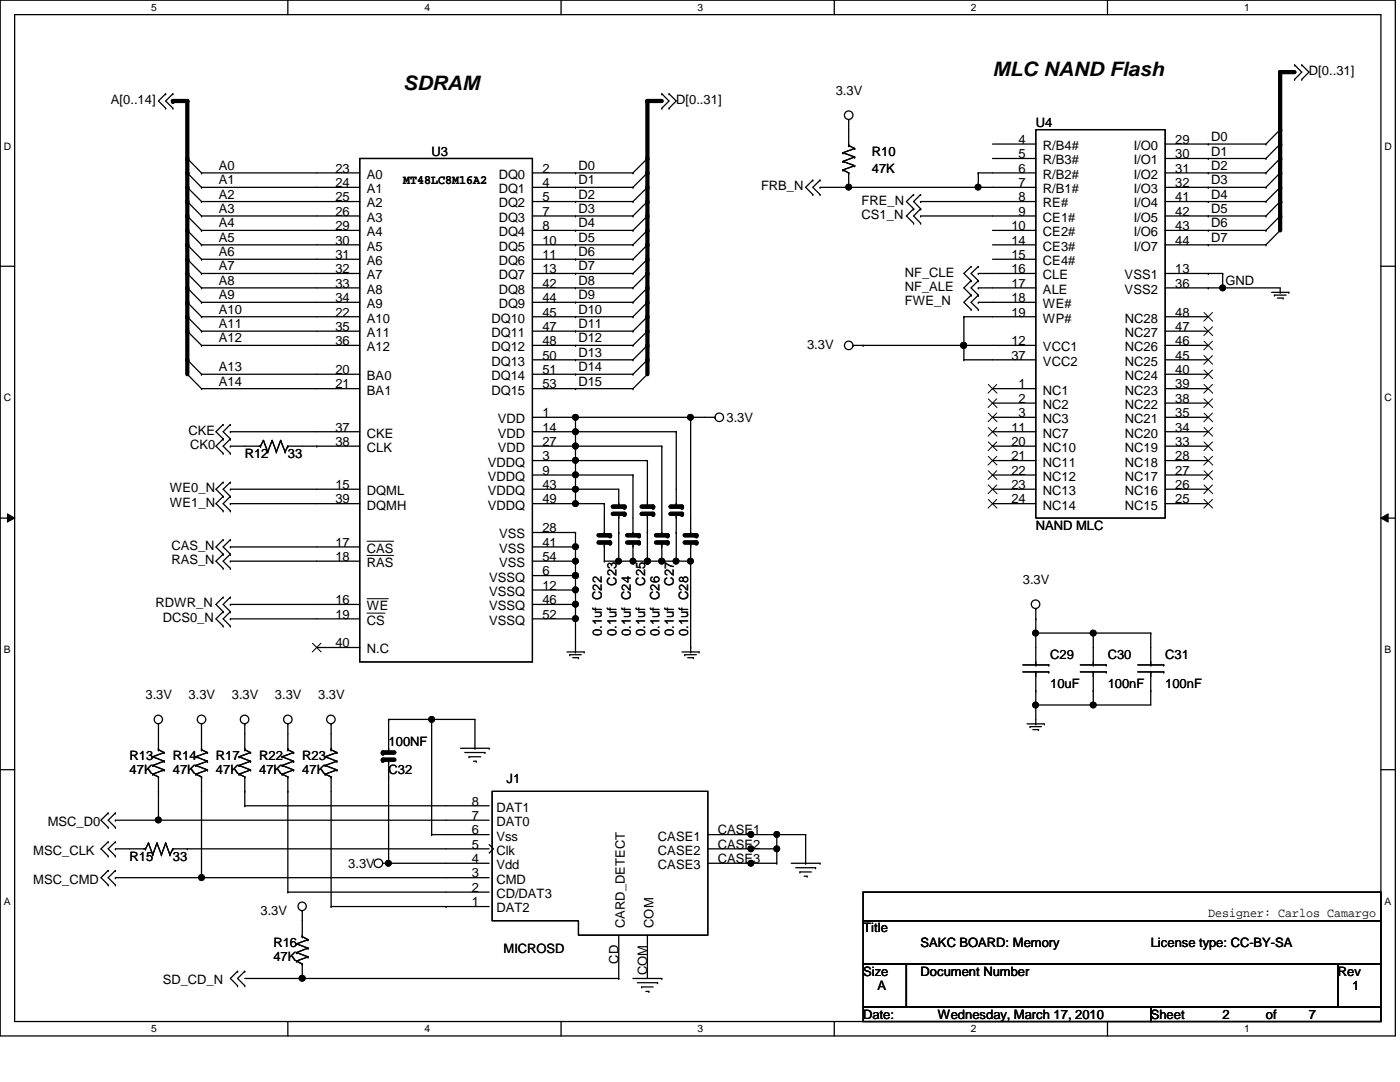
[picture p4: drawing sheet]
<svg xmlns="http://www.w3.org/2000/svg" width="279mm" height="216mm" viewBox="0 0 279 216" stroke-linecap="round" stroke-linejoin="round" font-family="sans-serif">
<path d="M0 0h278.5v206.7h-278.5zM2.9 2.9h272.7v200.9h-272.7z" fill="none" stroke="#000" stroke-width=".25"/>
<g fill="#fff">
<path d="M30.2 .3h1.1v2.3h-1.1z"/>
<path d="M30.2 204.1h1.1v2.3h-1.1z"/>
</g>
<path d="M57.4 0v2.9M57.4 203.8v2.9" fill="none" stroke="#000" stroke-width=".25"/>
<g fill="#fff">
<path d="M84.7 .3h1.1v2.3h-1.1z"/>
<path d="M84.7 204.1h1.1v2.3h-1.1z"/>
</g>
<path d="M112 0v2.9M112 203.8v2.9" fill="none" stroke="#000" stroke-width=".25"/>
<g fill="#fff">
<path d="M139.2 .3h1.1v2.3h-1.1z"/>
<path d="M139.2 204.1h1.1v2.3h-1.1z"/>
</g>
<path d="M166.5 0v2.9M166.5 203.8v2.9" fill="none" stroke="#000" stroke-width=".25"/>
<g fill="#fff">
<path d="M193.8 .3h1.1v2.3h-1.1z"/>
<path d="M193.8 204.1h1.1v2.3h-1.1z"/>
</g>
<path d="M221 0v2.9M221 203.8v2.9" fill="none" stroke="#000" stroke-width=".25"/>
<g fill="#fff">
<path d="M248.3 .3h1.1v2.3h-1.1z"/>
<path d="M248.3 204.1h1.1v2.3h-1.1z"/>
<path d="M.8 28h1.4v2.3h-1.4z"/>
<path d="M276.3 28h1.4v2.3h-1.4z"/>
<path d="M.8 78.2h1.4v2.3h-1.4z"/>
<path d="M276.3 78.2h1.4v2.3h-1.4z"/>
</g>
<path d="M0 53.1h2.9M275.6 53.1h2.9" fill="none" stroke="#000" stroke-width=".25"/>
<g fill="#fff">
<path d="M.8 128.5h1.3v2.2h-1.3z"/>
<path d="M276.3 128.5h1.3v2.2h-1.3z"/>
</g>
<path d="M0 103.4h2.9M275.6 103.4h2.9" fill="none" stroke="#000" stroke-width=".25"/>
<path d="M1.5 102.5l1.4 .9-1.4 .8zM275.6 103.4l1.4-.9v1.7z" fill="#000"/>
<path d="M1.5 102.5l1.4 .9-1.4 .8zM275.6 103.4l1.4-.9v1.7z" fill="none" stroke="#000" stroke-width=".2"/>
<g fill="#fff">
<path d="M.8 178.7h1.3v2.2h-1.3z"/>
<path d="M276.3 178.7h1.3v2.2h-1.3z"/>
</g>
<g fill="none" stroke="#000" stroke-width=".25">
<path d="M33.1 18.7h.1M33.1 18.7l-1.5 1.5 1.5 1.4M34.5 18.7h.1M34.5 18.7l-1.4 1.5 1.4 1.4M132.1 18.7h.1M132.1 18.7l1.4 1.5-1.4 1.4M133.5 18.7h.1M133.5 18.7l1.5 1.5-1.5 1.4M258.4 15.8h.1M258.4 13h.1M258.4 13l1.4 1.4-1.4 1.4M259.8 15.8h.1"/>
<path d="M259.8 13h.1M259.8 13l1.4 1.4-1.4 1.4M33.1 21.6h.1M34.5 21.6h.1M37.4 31.6h.1M37.4 37.4h.1M37.4 34.5h.1M37.4 31.6l2.8 2.9M37.4 37.4l2.8 2.8M37.4 34.5l2.8 2.9M40.2 34.5h.1M40.2 37.4h.1"/>
<path d="M40.2 34.5h31.6M40.2 37.4h31.6M71.8 31.6h34.5v100.5h-34.5zM106.3 34.5h20M106.3 37.4h20M114.9 34.5h.1M114.9 37.4h.1M126.3 34.5h.1M126.3 37.4h.1M129.2 34.5l-2.9 2.9M129.2 37.4l-2.9 2.8M129.2 31.6l-2.9 2.9"/>
<path d="M132.1 21.6h.1M133.5 21.6h.1M162.2 38.8h.1M162.2 35.9h.1M162.2 35.9l-1.4 1.5 1.4 1.4M163.7 37.4h.1M163.7 38.8h.1M163.7 35.9h.1M163.7 37.4h43M163.7 35.9l-1.5 1.5 1.5 1.4M168.2 30.5h.1M168.2 32.2h.1"/>
<path d="M168.2 33.9h.1M168.2 30.5l2.4 .8M168.2 32.2l2.4 .9M168.2 33.9l1.2 .6M169.4 37.4h.1M169.4 23.9h.1M169.4 34.5h.1M169.4 29h.1M169.4 23.9v5.1M169.4 34.5v2.9M169.4 29l1.2 .6M170.6 29.6h.1"/>
<path d="M170.6 31.3h.1M170.6 33.1h.1M170.6 29.6l-2.4 .9M170.6 31.3l-2.4 .9M170.6 33.1l-2.4 .8M182.3 38.8h.1M182.3 38.8l-1.4 1.4 1.4 1.5M183.7 38.8h.1M183.7 38.8l-1.4 1.4 1.4 1.5M195.2 37.4h.1M195.2 34.5h.1M195.2 34.5h11.5"/>
<path d="M195.2 34.5v2.9M198.1 28.7h8.6M198.1 31.6h8.6M206.7 25.9h25.8v77.5h-25.8zM232.5 34.5h20.1M232.5 37.4h20.1M232.5 28.7h20.1M232.5 31.6h20.1M241.1 37.4h.1M241.1 28.7h.1M241.1 31.6h.1M241.1 34.5h.1"/>
<path d="M252.6 28.7h.1M252.6 37.4h.1M252.6 34.5h.1M252.6 31.6h.1M255.5 25.9l-2.9 2.8M255.5 34.5l-2.9 2.9M255.5 31.6l-2.9 2.9M255.5 37.4l-2.9 2.8M255.5 28.7l-2.9 2.9M37.4 46h.1M37.4 51.7h.1M37.4 43.1h.1"/>
<path d="M37.4 57.4h.1M37.4 48.9h.1M37.4 54.6h.1M37.4 40.2h.1M37.4 46l2.8 2.9M37.4 51.7l2.8 2.9M37.4 43.1l2.8 2.9M37.4 57.4l2.8 2.9M37.4 48.9l2.8 2.8M37.4 54.6l2.8 2.8M37.4 40.2l2.8 2.9M40.2 54.6h.1"/>
<path d="M40.2 43.1h.1M40.2 40.2h.1M40.2 48.9h.1M40.2 57.4h.1M40.2 51.7h.1M40.2 46h.1M40.2 43.1h31.6M40.2 54.6h31.6M40.2 51.7h31.6M40.2 57.4h31.6M40.2 40.2h31.6M40.2 48.9h31.6"/>
<path d="M40.2 46h31.6M106.3 43.1h20M106.3 54.6h20M106.3 51.7h20M106.3 57.4h20M106.3 40.2h20M106.3 48.9h20M106.3 46h20M114.9 43.1h.1M114.9 51.7h.1M114.9 54.6h.1M114.9 57.4h.1"/>
<path d="M114.9 46h.1M114.9 40.2h.1M114.9 48.9h.1M126.3 54.6h.1M126.3 40.2h.1M126.3 48.9h.1M126.3 43.1h.1M126.3 57.4h.1M126.3 51.7h.1M126.3 46h.1M129.2 54.6l-2.9 2.8M129.2 51.7l-2.9 2.9"/>
<path d="M129.2 57.4l-2.9 2.9M129.2 46l-2.9 2.9M129.2 40.2l-2.9 2.9M129.2 48.9l-2.9 2.8M129.2 43.1l-2.9 2.9M182.3 44.5h.1M182.3 41.7h.1M182.3 41.7l-1.4 1.4 1.4 1.4M183.7 43.1h.1M183.7 40.2h.1M183.7 44.5h.1M183.7 41.7h.1"/>
<path d="M183.7 43.1h23M183.7 40.2h23M183.7 41.7l-1.4 1.4 1.4 1.4M193.8 58.9h.1M193.8 56h.1M193.8 53.2h.1M193.8 56l-1.4 1.4 1.4 1.5M193.8 53.2l-1.4 1.4 1.4 1.4M193.8 58.9l-1.4 1.4 1.4 1.5M195.2 57.4h.1M195.2 54.6h.1M195.2 58.9h.1"/>
<path d="M195.2 56h.1M195.2 53.2h.1M195.2 54.6h11.5M195.2 57.4h11.5M195.2 56l-1.4 1.4 1.4 1.5M195.2 53.2l-1.4 1.4 1.4 1.4M195.2 58.9l-1.4 1.4 1.4 1.5M198.1 51.7h8.6M198.1 48.9h8.6M198.1 46h8.6M232.5 43.1h20.1M232.5 54.6h11.5"/>
<path d="M232.5 57.4h23v.9M232.5 40.2h20.1M232.5 48.9h20.1M232.5 46h20.1M241.1 54.6h.1M241.1 57.4h.1M241.1 48.9h.1M241.1 46h.1M241.1 40.2h.1M241.1 43.1h.1M244 57.4h.1M244 54.6h.1"/>
<path d="M244 54.6v2.8M252.6 43.1h.1M252.6 48.9h.1M252.6 40.2h.1M252.6 46h.1M253.8 58.3h3.4M254.3 58.9h.1M254.3 58.9h2.4M254.9 59.5h1.2M255.5 58.3h.1M255.5 40.2l-2.9 2.9M255.5 46l-2.9 2.9"/>
<path d="M255.5 43.1l-2.9 2.9M256.1 59.5h.1M257.2 58.3h.1M37.4 66.1h.1M37.4 63.2h.1M37.4 60.3h.1M37.4 74.7h.1M37.4 71.8h.1M37.4 66.1l2.8 2.8M37.4 63.2l2.8 2.9M37.4 60.3l2.8 2.9M37.4 74.7l2.8 2.9"/>
<path d="M37.4 71.8l2.8 2.9M40.2 74.7h.1M40.2 77.6h.1M40.2 63.2h.1M40.2 60.3h.1M40.2 66.1h.1M40.2 68.9h.1M40.2 74.7h31.6M40.2 77.6h31.6M40.2 63.2h31.6M40.2 66.1h31.6M40.2 60.3h31.6"/>
<path d="M40.2 68.9h31.6M106.3 74.7h20M106.3 77.6h20M106.3 63.2h20M106.3 71.8h20M106.3 66.1h20M106.3 60.3h20M106.3 68.9h20M114.9 71.8h.1M114.9 66.1h.1M114.9 63.2h.1M114.9 68.9h.1"/>
<path d="M114.9 60.3h.1M114.9 74.7h.1M114.9 77.6h.1M126.3 77.6h.1M126.3 66.1h.1M126.3 63.2h.1M126.3 68.9h.1M126.3 60.3h.1M126.3 71.8h.1M126.3 74.7h.1M129.2 74.7l-2.9 2.9M129.2 63.2l-2.9 2.9"/>
<path d="M129.2 60.3l-2.9 2.9M129.2 66.1l-2.9 2.8M129.2 68.9l-2.9 2.9M129.2 71.8l-2.9 2.9M170.3 68.9h.1M170.3 68.9h36.4M172.3 68.9h.1M192.4 68.9h.1M192.4 71.8h.1M192.4 63.2h.1M192.4 63.2h14.3M192.4 71.8h14.3"/>
<path d="M192.4 63.2v8.6M193.8 61.8h.1M195.2 60.3h.1M195.2 61.8h.1M195.2 60.3h11.5M198.1 77.6h8.6M232.5 74.7h8.6M232.5 77.6h8.6M232.5 63.2h8.6M232.5 71.8h8.6M232.5 66.1h8.6M232.5 68.9h8.6"/>
<path d="M44.5 99.1h.1M44.5 96.2h.1M44.5 90.5h.1M44.5 87.6h.1M44.5 84.7h.1M44.5 99.1l-1.4 1.4 1.4 1.4M44.5 96.2l-1.4 1.4 1.4 1.5M44.5 87.6l-1.4 1.4 1.4 1.5M44.5 84.7l-1.4 1.4 1.4 1.5M46 97.6h.1M46 86.1h.1M46 89h.1"/>
<path d="M46 99.1h.1M46 96.2h.1M46 90.5h.1M46 87.6h.1M46 84.7h.1M46 89h6M46 97.6h25.8M46 86.1h25.8M46 99.1l-1.5 1.4 1.5 1.4M46 96.2l-1.5 1.4 1.5 1.5M46 87.6l-1.5 1.4 1.5 1.5M46 84.7l-1.5 1.4 1.5 1.5"/>
<path d="M52 89h.1M52.6 87.9h.1M52.6 87.9l-.6 1.1M52.6 87.9l.8 2.3M53.4 90.2h.1M54.3 87.9h.1M54.3 87.9l-.9 2.3M54.3 87.9l.9 2.3M55.2 90.2h.1M56 87.9h.1M56 87.9l-.8 2.3M56 87.9l.9 2.3"/>
<path d="M56.9 90.2h.1M57.4 89h.1M57.4 89h14.4M57.4 89l-.5 1.2M63.2 89h.1M106.3 89h25.8M106.3 91.9h22.9M106.3 97.6h17.2v3.5M106.3 86.1h28.7M106.3 94.8h20M106.3 83.3h36.4M114.9 89h.1"/>
<path d="M114.9 86.1h.1M114.9 91.9h.1M114.9 97.6h.1M114.9 94.8h.1M114.9 83.3h.1M114.9 83.3v17.2M126.3 94.8h.1M126.3 94.8v12M129.2 91.9h.1M129.2 91.9v9.2M132.1 89h.1M132.1 89v17.8"/>
<path d="M135 86.1h.1M135 86.1v15M137.8 83.3h.1M137.8 83.3v23.5M142.7 83.3h.1M198.1 89h8.6M198.1 91.9h8.6M198.1 97.6h8.6M198.1 86.1h8.6M198.1 94.8h8.6M198.1 83.3h8.6M198.1 80.4h8.6"/>
<path d="M232.5 89h8.6M232.5 91.9h8.6M232.5 97.6h8.6M232.5 86.1h8.6M232.5 94.8h8.6M232.5 83.3h8.6M232.5 80.4h8.6M44.5 101.9h.1M44.5 113.4h.1M44.5 110.6h.1M44.5 107.7h.1M44.5 119.2h.1"/>
<path d="M44.5 110.6l-1.4 1.4 1.4 1.4M44.5 107.7l-1.4 1.4 1.4 1.5M44.5 119.2l-1.4 1.4 1.4 1.4M46 100.5h.1M46 112h.1M46 109.1h.1M46 101.9h.1M46 113.4h.1M46 110.6h.1M46 107.7h.1M46 119.2h.1M46 100.5h25.8"/>
<path d="M46 112h25.8M46 109.1h25.8M46 107.7l-1.5 1.4 1.5 1.5M46 110.6l-1.5 1.4 1.5 1.4M46 119.2l-1.5 1.4 1.5 1.4M106.3 100.5h14.3M106.3 112h8.6M106.3 109.1h8.6M106.3 106.3h8.6M106.3 114.9h8.6M106.3 117.7h8.6M114.9 100.5h.1"/>
<path d="M114.9 109.1h.1M114.9 112h.1M114.9 114.9h.1M114.9 117.7h.1M114.9 106.3h.1M114.9 106.3v23.8M120.6 100.5h.1M120.6 112h.1M120.6 106.8h.1M120.6 108.2h.1M120.6 112h17.2M120.6 100.5v6.3"/>
<path d="M120.6 108.2v3.8M123.5 112h.1M123.5 106.3h.1M123.5 101.1h.1M123.5 102.5h.1M123.5 102.5v9.5M126.3 112h.1M126.3 106.8h.1M126.3 108.2h.1M126.3 108.2v3.8M129.2 106.3h.1M129.2 112h.1"/>
<path d="M129.2 101.1h.1M129.2 102.5h.1M129.2 102.5v9.5M132.1 112h.1M132.1 106.8h.1M132.1 108.2h.1M132.1 108.2v3.8M135 106.3h.1M135 112h.1M135 101.1h.1M135 102.5h.1M135 102.5v9.5"/>
<path d="M137.8 106.8h.1M137.8 108.2h.1M137.8 108.2v21.9M198.1 100.5h8.6M232.5 100.5h8.6M44.5 124.9h.1M44.5 122h.1M44.5 122l-1.4 1.5 1.4 1.4M46 123.5h.1M46 120.6h.1M46 124.9h.1M46 122h.1"/>
<path d="M46 123.5h25.8M46 120.6h25.8M46 122l-1.5 1.5 1.5 1.4M63.2 129.2h8.6M106.3 123.5h8.6M106.3 120.6h8.6M113.2 130.1h3.4M113.7 130.6h.1M113.7 130.6h2.3M114.3 131.2h1.1M114.9 123.5h.1M114.9 120.6h.1"/>
<path d="M114.9 130.1h.1M115.4 131.2h.1M116.6 130.1h.1M136.1 130.1h3.4M136.7 130.6h.1M136.7 130.6h2.3M137.2 131.2h1.2M137.8 129.2h.1M137.8 130.1h.1M138.4 131.2h.1M139.5 130.1h.1M204.1 134.1h5.2"/>
<path d="M204.1 132.7h5.2M206.7 137.8h.1M206.7 126.3h.1M206.7 123.5h.1M206.7 121.5h.1M206.7 132.7h.1M206.7 134.1h.1M206.7 121.5v11.2M206.7 134.1v10.3M206.7 126.3h23M209.3 134.1h.1M209.3 132.7h.1"/>
<path d="M215.6 134.1h5.2M215.6 132.7h5.2M218.2 137.8h.1M218.2 126.3h.1M218.2 132.7h.1M218.2 134.1h.1M218.2 126.3v6.4M218.2 134.1v6.6M220.8 134.1h.1M220.8 132.7h.1M227.1 134.1h5.1M227.1 132.7h5.1"/>
<path d="M229.7 126.3h.1M229.7 137.8h.1M229.7 132.7h.1M229.7 134.1h.1M229.7 134.1v6.6h-23M229.7 126.3v6.4M232.2 134.1h.1M232.2 132.7h.1M0 153.6h2.9M30.5 151h.1M30.5 152.7h.1M30.5 154.5h.1"/>
<path d="M30.5 151l2.3 .9M30.5 152.7l2.3 .9M30.5 154.5l1.1 .5M31.6 157.9h.1M31.6 144.4h.1M31.6 155h.1M31.6 149.6h.1M31.6 144.4v5.2M31.6 155v8.7M31.6 149.6l1.2 .6M32.8 150.2h.1M32.8 151.9h.1"/>
<path d="M32.8 153.6h.1M32.8 150.2l-2.3 .8M32.8 151.9l-2.3 .8M32.8 153.6l-2.3 .9M39.1 151h.1M39.1 152.7h.1M39.1 154.5h.1M39.1 151l2.3 .9M39.1 152.7l2.3 .9M39.1 154.5l1.1 .5M40.2 157.9h.1M40.2 144.4h.1"/>
<path d="M40.2 155h.1M40.2 149.6h.1M40.2 144.4v5.2M40.2 155v20.1M40.2 149.6l1.2 .6M41.4 150.2h.1M41.4 151.9h.1M41.4 153.6h.1M41.4 150.2l-2.3 .8M41.4 151.9l-2.3 .8M41.4 153.6l-2.3 .9M47.7 151h.1"/>
<path d="M47.7 152.7h.1M47.7 154.5h.1M47.7 151l2.3 .9M47.7 152.7l2.3 .9M47.7 154.5l1.2 .5M48.9 157.9h.1M48.9 144.4h.1M48.9 155h.1M48.9 149.6h.1M48.9 144.4v5.2M48.9 155v5.8M48.9 149.6l1.1 .6"/>
<path d="M50 150.2h.1M50 151.9h.1M50 153.6h.1M50 150.2l-2.3 .8M50 151.9l-2.3 .8M50 153.6l-2.3 .9M56.3 151h.1M56.3 152.7h.1M56.3 154.5h.1M56.3 151l2.3 .9M56.3 152.7l2.3 .9M56.3 154.5l1.1 .5"/>
<path d="M57.4 157.9h.1M57.4 144.4h.1M57.4 155h.1M57.4 149.6h.1M57.4 144.4v5.2M57.4 155v23M57.4 149.6l1.2 .6M58.6 150.2h.1M58.6 151.9h.1M58.6 153.6h.1M58.6 150.2l-2.3 .8M58.6 151.9l-2.3 .8"/>
<path d="M58.6 153.6l-2.3 .9M64.9 151h.1M64.9 152.7h.1M64.9 154.5h.1M64.9 151l2.3 .9M64.9 152.7l2.3 .9M64.9 154.5l1.2 .5M66.1 144.4h.1M66.1 155h.1M66.1 149.6h.1M66.1 144.4v5.2M66.1 155v25.9"/>
<path d="M66.1 149.6l1.1 .6M67.2 150.2h.1M67.2 151.9h.1M67.2 153.6h.1M67.2 150.2l-2.3 .8M67.2 151.9l-2.3 .8M67.2 153.6l-2.3 .9M77.6 143.6h.1M77.6 155h.1M77.6 151.6h.1M77.6 150.2h.1M77.6 143.6v6.6"/>
<path d="M77.6 151.6v20.7M77.6 143.6h17.2v5.7M86.1 143.6h.1M86.1 143.6v22.9M91.9 149.3h5.7M92.8 150.2h4M93.6 151h.1M93.6 151h2.3M94.5 151.9h.5M94.8 149.3h.1M95 151.9h.1M96.8 150.2h.1"/>
<path d="M97.6 149.3h.1M98.2 157.9h43.1v28.7h-25.9v-2.9h-17.2zM205 144.4h3.4M205.6 145h.1M205.6 145h2.3M206.1 145.6h1.2M206.7 140.7h.1M206.7 144.4h.1M207.3 145.6h.1M208.4 144.4h.1M218.2 140.7h.1M275.6 153.6h2.9"/>
<path d="M21.6 173.7h.1M21.6 176.6h.1M21.6 162.2h.1M21.6 165.1h.1M21.6 168h.1M21.6 170.8h.1M21.6 173.7l-1.4 1.4 1.4 1.5M21.6 162.2l-1.4 1.5 1.4 1.4M21.6 168l-1.4 1.4 1.4 1.4M23 163.7h.1M23 175.1h.1M23 169.4h.1"/>
<path d="M23 173.7h.1M23 176.6h.1M23 162.2h.1M23 165.1h.1M23 168h.1M23 170.8h.1M23 175.1h74.6M23 163.7h74.6M23 169.4h6M23 173.7l-1.4 1.4 1.4 1.5M23 162.2l-1.4 1.5 1.4 1.4M23 168l-1.4 1.4 1.4 1.4"/>
<path d="M29 169.4h.1M29.6 168.2h.1M29.6 168.2l-.6 1.2M29.6 168.2l.9 2.4M30.5 170.6h.1M31.3 168.2h.1M31.3 168.2l-.8 2.4M31.3 168.2l.9 2.4M31.6 163.7h.1M32.2 170.6h.1M33.1 168.2h.1M33.1 168.2l-.9 2.4"/>
<path d="M33.1 168.2l.8 2.4M33.9 170.6h.1M34.5 169.4h.1M34.5 169.4h63.1M34.5 169.4l-.6 1.2M37.4 169.4h.1M40.2 175.1h.1M48.9 160.8h.1M48.9 160.8h48.7M57.4 178h.1M57.4 178h40.2M76.4 172.3h21.2"/>
<path d="M77.6 172.3h.1M86.1 166.5h.1M86.1 166.5h11.5M97.6 168.5l.9 .9-.9 .8M141.3 166.5h19.5M141.3 172.3h13.7M141.3 169.4h13.7M149.9 166.5h.1M149.9 169.4h.1M149.9 172.3h.1M155 166.5h.1M155 169.4h.1"/>
<path d="M155 172.3h.1M155 166.5v5.8M157.9 172.3h5.8M158.8 173.1h4M159.6 174h.1M159.6 174h2.3M160.5 174.8h.6M160.8 172.3h.1M160.8 166.5h.1M160.8 166.5v5.8M161.1 174.8h.1M162.8 173.1h.1"/>
<path d="M163.7 172.3h.1M172.3 178h103.3v5.7h-103.3zM47.4 193.8h.1M47.4 196.7h.1M47.4 193.8l-1.4 1.4 1.4 1.5M48.9 193.8h.1M48.9 196.7h.1M48.9 195.2h74.6M48.9 193.8l-1.5 1.4 1.5 1.5M59.2 188.3h.1M59.2 190.1h.1M59.2 191.8h.1"/>
<path d="M59.2 188.3l2.3 .9M59.2 190.1l2.3 .8M59.2 191.8l1.1 .6M60.3 195.2h.1M60.3 181.7h.1M60.3 192.4h.1M60.3 186.9h.1M60.3 181.7v5.2M60.3 192.4v2.8M60.3 186.9l1.2 .6M61.5 187.5h.1M61.5 189.2h.1"/>
<path d="M61.5 190.9h.1M61.5 187.5l-2.3 .8M61.5 189.2l-2.3 .9M61.5 190.9l-2.3 .9M66.1 180.9h.1M66.1 180.9h31.5M89 180.9h.1M123.5 195.2h.1M123.5 186.6v8.6M126.3 195.2h5.8M127.2 196.1h4M128.1 196.9h.1"/>
<path d="M128.1 196.9h2.2M128.9 197.8h.6M129.2 186.6v8.6M129.5 197.8h.1M131.2 196.1h.1M132.1 195.2h.1M172.3 183.7h103.3v8.7h-103.3zM172.3 192.4h8.6v8.6h-8.6zM180.9 192.4h86.1v8.6h-86.1zM267 192.4h8.6v8.6h-8.6zM172.3 201h57.4v2.8h-57.4zM229.7 201h45.9v2.8h-45.9z"/>
<circle cx="169.4" cy="37.3" r=".56"/>
<circle cx="169.4" cy="23" r=".85"/>
<circle cx="195.2" cy="37.3" r=".56"/>
<circle cx="244" cy="57.4" r=".56"/>
<circle cx="169.4" cy="68.9" r=".85"/>
<circle cx="192.3" cy="68.9" r=".56"/>
<circle cx="114.8" cy="89" r=".56"/>
<circle cx="114.8" cy="86.1" r=".56"/>
<circle cx="114.8" cy="83.3" r=".56"/>
<circle cx="114.8" cy="97.6" r=".56"/>
<circle cx="114.8" cy="94.7" r=".56"/>
<circle cx="114.8" cy="91.9" r=".56"/>
<circle cx="137.8" cy="83.3" r=".56"/>
<circle cx="143.5" cy="83.3" r=".85"/>
<circle cx="114.8" cy="117.7" r=".56"/>
<circle cx="114.8" cy="109.1" r=".56"/>
<circle cx="114.8" cy="114.8" r=".56"/>
<circle cx="114.8" cy="112" r=".56"/>
<circle cx="114.8" cy="100.5" r=".56"/>
<circle cx="123.4" cy="112" r=".56"/>
<circle cx="126.3" cy="112" r=".56"/>
<circle cx="129.2" cy="112" r=".56"/>
<circle cx="132.1" cy="112" r=".56"/>
<circle cx="134.9" cy="112" r=".56"/>
<circle cx="137.8" cy="112" r=".56"/>
<circle cx="114.8" cy="120.6" r=".56"/>
<circle cx="114.8" cy="123.4" r=".56"/>
<circle cx="206.7" cy="126.3" r=".56"/>
<circle cx="206.7" cy="120.6" r=".85"/>
<circle cx="218.2" cy="126.3" r=".56"/>
<circle cx="31.6" cy="143.5" r=".84"/>
<circle cx="40.2" cy="143.6" r=".85"/>
<circle cx="48.8" cy="143.6" r=".85"/>
<circle cx="57.4" cy="143.6" r=".85"/>
<circle cx="66" cy="143.6" r=".85"/>
<circle cx="86.1" cy="143.5" r=".56"/>
<circle cx="206.7" cy="140.7" r=".56"/>
<circle cx="218.2" cy="140.7" r=".56"/>
<circle cx="31.6" cy="163.6" r=".56"/>
<circle cx="40.2" cy="175.1" r=".56"/>
<circle cx="75.5" cy="172.3" r=".85"/>
<circle cx="77.5" cy="172.2" r=".56"/>
<circle cx="149.9" cy="169.4" r=".56"/>
<circle cx="149.9" cy="172.2" r=".56"/>
<circle cx="149.9" cy="166.5" r=".56"/>
<circle cx="155" cy="169.4" r=".56"/>
<circle cx="155" cy="166.5" r=".56"/>
<circle cx="60.3" cy="180.8" r=".84"/>
<circle cx="60.3" cy="195.2" r=".56"/>
</g>
<g fill="#000">
<circle cx="169.4" cy="37.3" r=".56"/>
<circle cx="195.2" cy="37.3" r=".56"/>
<circle cx="244" cy="57.4" r=".56"/>
<circle cx="192.3" cy="68.9" r=".56"/>
<circle cx="114.8" cy="89" r=".56"/>
<circle cx="114.8" cy="86.1" r=".56"/>
<circle cx="114.8" cy="83.3" r=".56"/>
<circle cx="114.8" cy="97.6" r=".56"/>
<circle cx="114.8" cy="94.7" r=".56"/>
<circle cx="114.8" cy="91.9" r=".56"/>
<circle cx="137.8" cy="83.3" r=".56"/>
<circle cx="114.8" cy="117.7" r=".56"/>
<circle cx="114.8" cy="109.1" r=".56"/>
<circle cx="114.8" cy="114.8" r=".56"/>
<circle cx="114.8" cy="112" r=".56"/>
<circle cx="114.8" cy="100.5" r=".56"/>
<circle cx="123.4" cy="112" r=".56"/>
<circle cx="126.3" cy="112" r=".56"/>
<circle cx="129.2" cy="112" r=".56"/>
<circle cx="132.1" cy="112" r=".56"/>
<circle cx="134.9" cy="112" r=".56"/>
<circle cx="137.8" cy="112" r=".56"/>
<circle cx="114.8" cy="120.6" r=".56"/>
<circle cx="114.8" cy="123.4" r=".56"/>
<circle cx="206.7" cy="126.3" r=".56"/>
<circle cx="218.2" cy="126.3" r=".56"/>
<circle cx="86.1" cy="143.5" r=".56"/>
<circle cx="206.7" cy="140.7" r=".56"/>
<circle cx="218.2" cy="140.7" r=".56"/>
<circle cx="31.6" cy="163.6" r=".56"/>
<circle cx="40.2" cy="175.1" r=".56"/>
<circle cx="77.5" cy="172.2" r=".56"/>
<circle cx="149.9" cy="169.4" r=".56"/>
<circle cx="149.9" cy="172.2" r=".56"/>
<circle cx="149.9" cy="166.5" r=".56"/>
<circle cx="155" cy="169.4" r=".56"/>
<circle cx="155" cy="166.5" r=".56"/>
<circle cx="60.3" cy="195.2" r=".56"/>
</g>
<g fill="none" stroke="#000" stroke-width=".85">
<path d="M258.4 14.4h-2.9v31.6M34.5 20.2h2.9v54.5M132.1 20.2h-2.9v54.5M119.5 106.8h2.3M119.5 108.2h2.3M122.3 101.1h2.3M122.3 102.5h2.3M125.2 106.8h2.3M125.2 108.2h2.3M128.1 101.1h2.2M128.1 102.5h2.2M130.9 106.8h2.3"/>
<path d="M130.9 108.2h2.3M133.8 101.1h2.3M133.8 102.5h2.3M136.7 106.8h2.3M136.7 108.2h2.3M76.4 151.6h2.3M76.4 150.2h2.3"/>
</g>
<g fill="#000">
<circle cx="255.5" cy="14.4" r=".42"/>
<circle cx="34.5" cy="20.2" r=".42"/>
<circle cx="37.4" cy="20.2" r=".42"/>
<circle cx="37.4" cy="31.6" r=".42"/>
<circle cx="37.4" cy="34.5" r=".42"/>
<circle cx="37.4" cy="37.4" r=".42"/>
<circle cx="129.2" cy="34.5" r=".42"/>
<circle cx="129.2" cy="37.4" r=".42"/>
<circle cx="129.2" cy="20.2" r=".42"/>
<circle cx="129.2" cy="31.6" r=".42"/>
<circle cx="255.5" cy="34.5" r=".42"/>
<circle cx="255.5" cy="37.4" r=".42"/>
<circle cx="255.5" cy="28.7" r=".42"/>
<circle cx="255.5" cy="31.6" r=".42"/>
<circle cx="255.5" cy="25.9" r=".42"/>
<circle cx="37.4" cy="57.4" r=".42"/>
<circle cx="37.4" cy="48.9" r=".42"/>
<circle cx="37.4" cy="54.6" r=".42"/>
<circle cx="37.4" cy="43.1" r=".42"/>
<circle cx="37.4" cy="40.2" r=".42"/>
<circle cx="37.4" cy="46" r=".42"/>
<circle cx="37.4" cy="51.7" r=".42"/>
<circle cx="129.2" cy="51.7" r=".42"/>
<circle cx="129.2" cy="40.2" r=".42"/>
<circle cx="129.2" cy="46" r=".42"/>
<circle cx="129.2" cy="57.4" r=".42"/>
<circle cx="129.2" cy="54.6" r=".42"/>
<circle cx="129.2" cy="48.9" r=".42"/>
<circle cx="129.2" cy="43.1" r=".42"/>
<circle cx="255.5" cy="40.2" r=".42"/>
<circle cx="255.5" cy="43.1" r=".42"/>
<circle cx="37.4" cy="71.8" r=".42"/>
<circle cx="37.4" cy="66.1" r=".42"/>
<circle cx="37.4" cy="63.2" r=".42"/>
<circle cx="37.4" cy="60.3" r=".42"/>
<circle cx="129.2" cy="60.3" r=".42"/>
<circle cx="129.2" cy="71.8" r=".42"/>
<circle cx="129.2" cy="63.2" r=".42"/>
<circle cx="129.2" cy="66.1" r=".42"/>
<circle cx="129.2" cy="68.9" r=".42"/>
<circle cx="121.8" cy="108.2" r=".42"/>
<circle cx="121.8" cy="106.8" r=".42"/>
<circle cx="124.6" cy="102.5" r=".42"/>
<circle cx="124.6" cy="101.1" r=".42"/>
<circle cx="127.5" cy="108.2" r=".42"/>
<circle cx="127.5" cy="106.8" r=".42"/>
<circle cx="130.3" cy="102.5" r=".42"/>
<circle cx="130.3" cy="101.1" r=".42"/>
<circle cx="133.2" cy="108.2" r=".42"/>
<circle cx="133.2" cy="106.8" r=".42"/>
<circle cx="136.1" cy="101.1" r=".42"/>
<circle cx="136.1" cy="102.5" r=".42"/>
<circle cx="139" cy="106.8" r=".42"/>
<circle cx="139" cy="108.2" r=".42"/>
<circle cx="76.4" cy="151.6" r=".42"/>
<circle cx="76.4" cy="150.2" r=".42"/>
</g>
<g fill="none" stroke="#000" stroke-width=".2">
<path d="M197.2 76.7l1.8 1.7M197.2 79.6l1.8 1.7M198.9 76.7l-1.7 1.7M198.9 79.6l-1.7 1.7M240.3 79.6l1.7 1.7M240.3 76.7l1.7 1.7M240.3 73.8l1.7 1.8M240.3 71l1.7 1.7M240.3 68.1l1.7 1.7M240.3 65.2l1.7 1.8M240.3 62.4l1.7 1.7M242 79.6l-1.8 1.7"/>
<path d="M242 76.7l-1.8 1.7M242 73.8l-1.8 1.8M242 71l-1.8 1.7M242 68.1l-1.8 1.7M242 65.2l-1.8 1.8M242 62.4l-1.8 1.7M197.2 82.4l1.8 1.8M197.2 85.3l1.8 1.7M197.2 88.2l1.8 1.7M197.2 91.1l1.8 1.7M197.2 93.9l1.8 1.8M197.2 96.8l1.8 1.7"/>
<path d="M197.2 99.7l1.8 1.7M198.9 82.4l-1.7 1.8M198.9 85.3l-1.7 1.7M198.9 88.2l-1.7 1.7M198.9 91.1l-1.7 1.7M198.9 93.9l-1.7 1.8M198.9 96.8l-1.7 1.7M198.9 99.7l-1.7 1.7M240.3 99.7l1.7 1.7M240.3 96.8l1.7 1.7M240.3 93.9l1.7 1.8M240.3 91.1l1.7 1.7"/>
<path d="M240.3 88.2l1.7 1.7M240.3 85.3l1.7 1.7M240.3 82.4l1.7 1.8M242 99.7l-1.8 1.7M242 96.8l-1.8 1.7M242 93.9l-1.8 1.8M242 91.1l-1.8 1.7M242 88.2l-1.8 1.7M242 85.3l-1.8 1.7M242 82.4l-1.8 1.8M73.2 108h5.4M73.2 110.8h5.4"/>
<path d="M73.2 119.5h4.3M62.4 128.4l1.7 1.7M64.1 128.4l-1.8 1.7M73.2 122.3h3.6"/>
</g>
<g font-size="4">
<text x="198.1" y="15.2">MLC NAND Flash</text>
<text x="80.4" y="18">SDRAM</text>
</g>
<g font-size="2.6">
<text x="261.2" y="15">D[0..31]</text>
<text x="22.1" y="20.7">A[0..14]</text>
<text x="135" y="20.7">D[0..31]</text>
<text x="166.8" y="19">3.3V</text>
<text x="203.3" y="28.7">4</text>
<text x="206.7" y="25.4">U4</text>
<text x="208.2" y="29.9">R/B4#</text>
<text x="226.3" y="29.9">I/O0</text>
<text x="234.5" y="28.7">29</text>
<text x="241.7" y="28.2">D0</text>
<text x="43.7" y="33.9">A0</text>
<text x="66.9" y="34.5">23</text>
<text x="73.2" y="35.7">A0</text>
<text x="86.1" y="31.1">U3</text>
<text x="99.5" y="35.7">DQ0</text>
<text x="108.2" y="34.5">2</text>
<text x="115.4" y="33.9">D0</text>
<text x="174" y="31.1">R10</text>
<text x="174" y="34.5">47K</text>
<text x="203.3" y="31.6">5</text>
<text x="203.3" y="34.5">6</text>
<text x="208.2" y="32.8">R/B3#</text>
<text x="208.2" y="35.7">R/B2#</text>
<text x="226.3" y="32.8">I/O1</text>
<text x="226.3" y="35.7">I/O2</text>
<text x="234.5" y="31.6">30</text>
<text x="234.5" y="34.5">31</text>
<text x="241.7" y="31">D1</text>
<text x="241.7" y="33.9">D2</text>
<text x="43.7" y="39.6">A2</text>
<text x="43.7" y="36.8">A1</text>
<text x="66.9" y="37.3">24</text>
<text x="66.9" y="40.2">25</text>
<text x="73.2" y="38.6">A1</text>
<text x="73.2" y="41.4">A2</text>
<text x="80.4" y="36.6">MT48LC8M16A2</text>
<text x="99.5" y="38.6">DQ1</text>
<text x="99.5" y="41.4">DQ2</text>
<text x="108.2" y="37.3">4</text>
<text x="108.2" y="40.2">5</text>
<text x="115.4" y="36.8">D1</text>
<text x="115.4" y="39.6">D2</text>
<text x="151.9" y="38">FRB_N</text>
<text x="172" y="40.9">FRE_N</text>
<text x="203.3" y="37.3">7</text>
<text x="203.3" y="40.2">8</text>
<text x="208.2" y="38.6">R/B1#</text>
<text x="208.2" y="41.4">RE#</text>
<text x="226.3" y="38.6">I/O3</text>
<text x="226.3" y="41.4">I/O4</text>
<text x="234.5" y="37.3">32</text>
<text x="234.5" y="40.2">41</text>
<text x="241.7" y="36.8">D3</text>
<text x="241.7" y="39.6">D4</text>
<text x="43.7" y="42.5">A3</text>
<text x="43.7" y="45.4">A4</text>
<text x="66.9" y="43.1">26</text>
<text x="66.9" y="45.9">29</text>
<text x="73.2" y="44.3">A3</text>
<text x="73.2" y="47.2">A4</text>
<text x="99.5" y="44.3">DQ3</text>
<text x="99.5" y="47.2">DQ4</text>
<text x="108.2" y="43.1">7</text>
<text x="108.2" y="45.9">8</text>
<text x="115.4" y="42.5">D3</text>
<text x="115.4" y="45.4">D4</text>
<text x="172" y="43.7">CS1_N</text>
<text x="201.8" y="45.9">10</text>
<text x="203.3" y="43.1">9</text>
<text x="208.2" y="44.3">CE1#</text>
<text x="208.2" y="47.2">CE2#</text>
<text x="226.3" y="44.3">I/O5</text>
<text x="226.3" y="47.2">I/O6</text>
<text x="234.5" y="43.1">42</text>
<text x="234.5" y="45.9">43</text>
<text x="241.7" y="45.4">D6</text>
<text x="241.7" y="42.5">D5</text>
<text x="43.7" y="54">A7</text>
<text x="43.7" y="48.3">A5</text>
<text x="43.7" y="51.1">A6</text>
<text x="66.9" y="48.8">30</text>
<text x="66.9" y="51.7">31</text>
<text x="73.2" y="50">A5</text>
<text x="73.2" y="52.9">A6</text>
<text x="99.5" y="50">DQ5</text>
<text x="99.5" y="52.9">DQ6</text>
<text x="108.2" y="48.8">10</text>
<text x="108.2" y="51.7">11</text>
<text x="115.4" y="51.1">D6</text>
<text x="115.4" y="54">D7</text>
<text x="115.4" y="48.3">D5</text>
<text x="201.8" y="48.8">14</text>
<text x="201.8" y="51.7">15</text>
<text x="208.2" y="50">CE3#</text>
<text x="208.2" y="52.9">CE4#</text>
<text x="226.3" y="50">I/O7</text>
<text x="234.5" y="48.8">44</text>
<text x="241.7" y="48.3">D7</text>
<text x="43.7" y="56.9">A8</text>
<text x="43.7" y="59.7">A9</text>
<text x="66.9" y="54.5">32</text>
<text x="66.9" y="57.4">33</text>
<text x="73.2" y="55.8">A7</text>
<text x="73.2" y="58.6">A8</text>
<text x="99.5" y="55.8">DQ7</text>
<text x="99.5" y="58.6">DQ8</text>
<text x="108.2" y="54.5">13</text>
<text x="108.2" y="57.4">42</text>
<text x="115.4" y="56.9">D8</text>
<text x="115.4" y="59.7">D9</text>
<text x="180.6" y="58.1">NF_ALE</text>
<text x="180.6" y="55.2">NF_CLE</text>
<text x="201.8" y="54.5">16</text>
<text x="201.8" y="57.4">17</text>
<text x="208.2" y="55.8">CLE</text>
<text x="208.2" y="58.6">ALE</text>
<text x="224.5" y="55.8">VSS1</text>
<text x="224.5" y="58.6">VSS2</text>
<text x="234.5" y="54.5">13</text>
<text x="234.5" y="57.4">36</text>
<text x="244.6" y="56.9">GND</text>
<text x="43.7" y="62.6">A10</text>
<text x="43.7" y="65.5">A11</text>
<text x="66.9" y="60.3">34</text>
<text x="66.9" y="63.2">22</text>
<text x="73.2" y="61.5">A9</text>
<text x="73.2" y="64.4">A10</text>
<text x="98.1" y="64.4">DQ10</text>
<text x="99.5" y="61.5">DQ9</text>
<text x="108.2" y="60.3">44</text>
<text x="108.2" y="63.2">45</text>
<text x="115.4" y="65.5">D11</text>
<text x="115.4" y="62.6">D10</text>
<text x="180.6" y="60.9">FWE_N</text>
<text x="201.8" y="60.3">18</text>
<text x="201.8" y="63.2">19</text>
<text x="208.2" y="61.5">WE#</text>
<text x="208.2" y="64.4">WP#</text>
<text x="224.5" y="64.4">NC28</text>
<text x="234.5" y="63.2">48</text>
<text x="43.7" y="68.3">A12</text>
<text x="66.9" y="68.9">36</text>
<text x="66.9" y="66">35</text>
<text x="73.2" y="70.1">A12</text>
<text x="73.2" y="67.3">A11</text>
<text x="98.1" y="67.3">DQ11</text>
<text x="98.1" y="70.1">DQ12</text>
<text x="108.2" y="66">47</text>
<text x="108.2" y="68.9">48</text>
<text x="108.2" y="71.8">50</text>
<text x="115.4" y="71.2">D13</text>
<text x="115.4" y="68.3">D12</text>
<text x="161.1" y="69.6">3.3V</text>
<text x="201.8" y="68.9">12</text>
<text x="201.8" y="71.8">37</text>
<text x="208.2" y="70.1">VCC1</text>
<text x="224.5" y="70.1">NC26</text>
<text x="224.5" y="67.3">NC27</text>
<text x="234.5" y="71.8">45</text>
<text x="234.5" y="68.9">46</text>
<text x="234.5" y="66">47</text>
<text x="43.7" y="74.1">A13</text>
<text x="43.7" y="77">A14</text>
<text x="66.9" y="74.6">20</text>
<text x="66.9" y="77.5">21</text>
<text x="73.2" y="75.9">BA0</text>
<text x="98.1" y="73">DQ13</text>
<text x="98.1" y="75.9">DQ14</text>
<text x="108.2" y="74.6">51</text>
<text x="108.2" y="77.5">53</text>
<text x="115.4" y="74.1">D14</text>
<text x="115.4" y="77">D15</text>
<text x="203.3" y="77.5">1</text>
<text x="208.2" y="73">VCC2</text>
<text x="224.5" y="75.9">NC24</text>
<text x="224.5" y="73">NC25</text>
<text x="234.5" y="77.5">39</text>
<text x="234.5" y="74.6">40</text>
<text x="73.2" y="78.7">BA1</text>
<text x="98.1" y="78.7">DQ15</text>
<text x="108.2" y="83.2">1</text>
<text x="203.3" y="80.4">2</text>
<text x="203.3" y="83.2">3</text>
<text x="208.2" y="78.7">NC1</text>
<text x="208.2" y="81.6">NC2</text>
<text x="224.5" y="81.6">NC22</text>
<text x="224.5" y="78.7">NC23</text>
<text x="234.5" y="83.2">35</text>
<text x="234.5" y="80.4">38</text>
<text x="37.6" y="86.8">CKE</text>
<text x="37.9" y="89.6">CK0</text>
<text x="66.9" y="89">38</text>
<text x="66.9" y="86.1">37</text>
<text x="73.2" y="87.3">CKE</text>
<text x="99.4" y="84.5">VDD</text>
<text x="99.4" y="87.3">VDD</text>
<text x="108.2" y="89">27</text>
<text x="108.2" y="86.1">14</text>
<text x="145" y="84.2">3.3V</text>
<text x="201.8" y="86.1">11</text>
<text x="201.8" y="89">20</text>
<text x="208.2" y="84.5">NC3</text>
<text x="208.2" y="87.3">NC7</text>
<text x="224.5" y="87.3">NC20</text>
<text x="224.5" y="84.5">NC21</text>
<text x="234.5" y="89">33</text>
<text x="234.5" y="86.1">34</text>
<text x="48.9" y="91.4">R12</text>
<text x="57.4" y="91.4">33</text>
<text x="73.2" y="90.2">CLK</text>
<text x="97.4" y="93.1">VDDQ</text>
<text x="97.4" y="96">VDDQ</text>
<text x="99.4" y="90.2">VDD</text>
<text x="108.2" y="91.9">3</text>
<text x="108.2" y="94.7">9</text>
<text x="201.8" y="91.9">21</text>
<text x="201.8" y="94.7">22</text>
<text x="208.2" y="90.2">NC10</text>
<text x="208.2" y="93.1">NC11</text>
<text x="208.2" y="96">NC12</text>
<text x="224.5" y="96">NC17</text>
<text x="224.5" y="93.1">NC18</text>
<text x="224.5" y="90.2">NC19</text>
<text x="234.5" y="94.7">27</text>
<text x="234.5" y="91.9">28</text>
<text x="33.9" y="101.1">WE1_N</text>
<text x="33.9" y="98.3">WE0_N</text>
<text x="66.9" y="97.6">15</text>
<text x="66.9" y="100.5">39</text>
<text x="73.2" y="98.8">DQML</text>
<text x="73.2" y="101.7">DQMH</text>
<text x="97.4" y="98.8">VDDQ</text>
<text x="97.4" y="101.7">VDDQ</text>
<text x="108.2" y="97.6">43</text>
<text x="108.2" y="100.5">49</text>
<text x="201.8" y="97.6">23</text>
<text x="201.8" y="100.5">24</text>
<text x="208.2" y="98.8">NC13</text>
<text x="208.2" y="101.7">NC14</text>
<text x="224.5" y="101.7">NC15</text>
<text x="224.5" y="98.8">NC16</text>
<text x="234.5" y="100.5">25</text>
<text x="234.5" y="97.6">26</text>
<text x="99.6" y="107.4">VSS</text>
<text x="108.2" y="106.2">28</text>
<text x="206.7" y="105.7">NAND MLC</text>
<text x="34.2" y="112.6">RAS_N</text>
<text x="34.2" y="109.7">CAS_N</text>
<text x="66.9" y="109.1">17</text>
<text x="66.9" y="111.9">18</text>
<text x="73.2" y="110.3">CAS</text>
<text x="73.2" y="113.2">RAS</text>
<text x="99.6" y="110.3">VSS</text>
<text x="99.6" y="113.2">VSS</text>
<text x="108.2" y="109.1">41</text>
<text x="108.2" y="111.9">54</text>
<text x="97.6" y="116">VSSQ</text>
<text x="97.6" y="118.9">VSSQ</text>
<text x="108.2" y="114.8">6</text>
<text x="108.2" y="117.7">12</text>
<text x="123" y="116.9" transform="rotate(-90 123 116.9)">C23</text>
<text x="128.7" y="116.9" transform="rotate(-90 128.7 116.9)">C25</text>
<text x="134.5" y="116.9" transform="rotate(-90 134.5 116.9)">C27</text>
<text x="204.1" y="116.6">3.3V</text>
<text x="31" y="121.2">RDWR_N</text>
<text x="32.5" y="124.1">DCS0_N</text>
<text x="66.9" y="120.6">16</text>
<text x="66.9" y="123.4">19</text>
<text x="73.2" y="121.8">WE</text>
<text x="73.2" y="124.7">CS</text>
<text x="97.6" y="121.8">VSSQ</text>
<text x="97.6" y="124.7">VSSQ</text>
<text x="108.2" y="120.6">46</text>
<text x="108.2" y="123.4">52</text>
<text x="66.9" y="129.2">40</text>
<text x="73.2" y="130.4">N.C</text>
<text x="120.1" y="126.9" transform="rotate(-90 120.1 126.9)">0.1uf C22</text>
<text x="123" y="126.9" transform="rotate(-90 123 126.9)">0.1uf</text>
<text x="125.9" y="126.9" transform="rotate(-90 125.9 126.9)">0.1uf C24</text>
<text x="128.7" y="126.9" transform="rotate(-90 128.7 126.9)">0.1uf</text>
<text x="131.6" y="126.9" transform="rotate(-90 131.6 126.9)">0.1uf C26</text>
<text x="134.5" y="126.9" transform="rotate(-90 134.5 126.9)">0.1uf</text>
<text x="137.4" y="126.9" transform="rotate(-90 137.4 126.9)">0.1uf C28</text>
<text x="209.6" y="131.5">C29</text>
<text x="221.1" y="131.5">C30</text>
<text x="232.5" y="131.5">C31</text>
<text x="209.6" y="137.3">10uF</text>
<text x="221.1" y="137.3">100nF</text>
<text x="232.5" y="137.3">100nF</text>
<text x="29" y="139.6">3.3V</text>
<text x="37.6" y="139.6">3.3V</text>
<text x="46.3" y="139.6">3.3V</text>
<text x="54.9" y="139.6">3.3V</text>
<text x="63.5" y="139.6">3.3V</text>
<text x="77.6" y="148.8">100NF</text>
<text x="25.9" y="151.6">R13</text>
<text x="25.9" y="154.5">47K</text>
<text x="34.5" y="151.6">R14</text>
<text x="34.5" y="154.5">47K</text>
<text x="43.1" y="151.6">R17</text>
<text x="43.1" y="154.5">47K</text>
<text x="51.7" y="151.6">R22</text>
<text x="51.7" y="154.5">47K</text>
<text x="60.3" y="151.6">R23</text>
<text x="60.3" y="154.5">47K</text>
<text x="77.6" y="154.5">C32</text>
<text x="94.2" y="160.7">8</text>
<text x="99.1" y="162">DAT1</text>
<text x="101.1" y="156.2">J1</text>
<text x="9.5" y="164.8">MSC_D0</text>
<text x="94.2" y="166.5">6</text>
<text x="94.2" y="163.6">7</text>
<text x="99.1" y="167.7">Vss</text>
<text x="99.1" y="164.8">DAT0</text>
<text x="131.3" y="167.7">CASE1</text>
<text x="143.3" y="166.5">CASE1</text>
<text x="6.6" y="170.6">MSC_CLK</text>
<text x="25.9" y="171.7">R15</text>
<text x="34.5" y="171.7">33</text>
<text x="69.5" y="173.1">3.3V</text>
<text x="94.2" y="172.2">4</text>
<text x="94.2" y="169.3">5</text>
<text x="99.1" y="173.4">Vdd</text>
<text x="99.1" y="170.6">Clk</text>
<text x="131.3" y="170.6">CASE2</text>
<text x="131.3" y="173.4">CASE3</text>
<text x="143.3" y="169.3">CASE2</text>
<text x="143.3" y="172.2">CASE3</text>
<text x="6.6" y="176.3">MSC_CMD</text>
<text x="94.2" y="178">2</text>
<text x="94.2" y="175.1">3</text>
<text x="99.1" y="179.2">CD/DAT3</text>
<text x="99.1" y="176.3">CMD</text>
<text x="52" y="182.6">3.3V</text>
<text x="94.2" y="180.8">1</text>
<text x="99.1" y="182.1">DAT2</text>
<text x="124.7" y="185.2" transform="rotate(-90 124.7 185.2)">CARD_DETECT</text>
<text x="130.4" y="185.2" transform="rotate(-90 130.4 185.2)">COM</text>
<text x="241.1" y="183">Designer: Carlos Camargo</text>
<text x="54.6" y="188.9">R16</text>
<text x="54.6" y="191.8">47K</text>
<text x="100.5" y="190.1">MICROSD</text>
<text x="172.3" y="186.1">Title</text>
<text x="183.7" y="188.9">SAKC BOARD: Memory</text>
<text x="229.7" y="188.9">License type: CC-BY-SA</text>
<text x="32.5" y="196.4">SD_CD_N</text>
<text x="123.4" y="192.3" transform="rotate(-90 123.4 192.3)">CD</text>
<text x="129.2" y="194.6" transform="rotate(-90 129.2 194.6)">COM</text>
<text x="172.3" y="194.7">Size</text>
<text x="175.1" y="197.6">A</text>
<text x="183.7" y="194.7">Document Number</text>
<text x="267" y="194.7">Rev</text>
<text x="269.8" y="197.6">1</text>
<text x="172.3" y="203.3">Date:</text>
<text x="187.2" y="203.3">Wednesday, March 17, 2010</text>
<text x="229.7" y="203.3">Sheet</text>
<text x="244" y="203.3">2</text>
<text x="252.6" y="203.3">of</text>
<text x="261.2" y="203.3">7</text>
</g>
<g font-size="2">
<text x="30.2" y="2.2">5</text>
<text x="84.7" y="2.2">4</text>
<text x="139.2" y="2.2">3</text>
<text x="193.8" y="2.2">2</text>
<text x="248.3" y="2.2">1</text>
<text x=".8" y="29.8">D</text>
<text x="276.3" y="29.8">D</text>
<text x=".8" y="80.1">C</text>
<text x="276.3" y="80.1">C</text>
<text x=".8" y="130.3">B</text>
<text x="276.3" y="130.3">B</text>
<text x=".8" y="180.5">A</text>
<text x="276.3" y="180.5">A</text>
<text x="30.2" y="206">5</text>
<text x="84.7" y="206">4</text>
<text x="139.2" y="206">3</text>
<text x="193.8" y="206">2</text>
<text x="248.3" y="206">1</text>
</g>
</svg>
